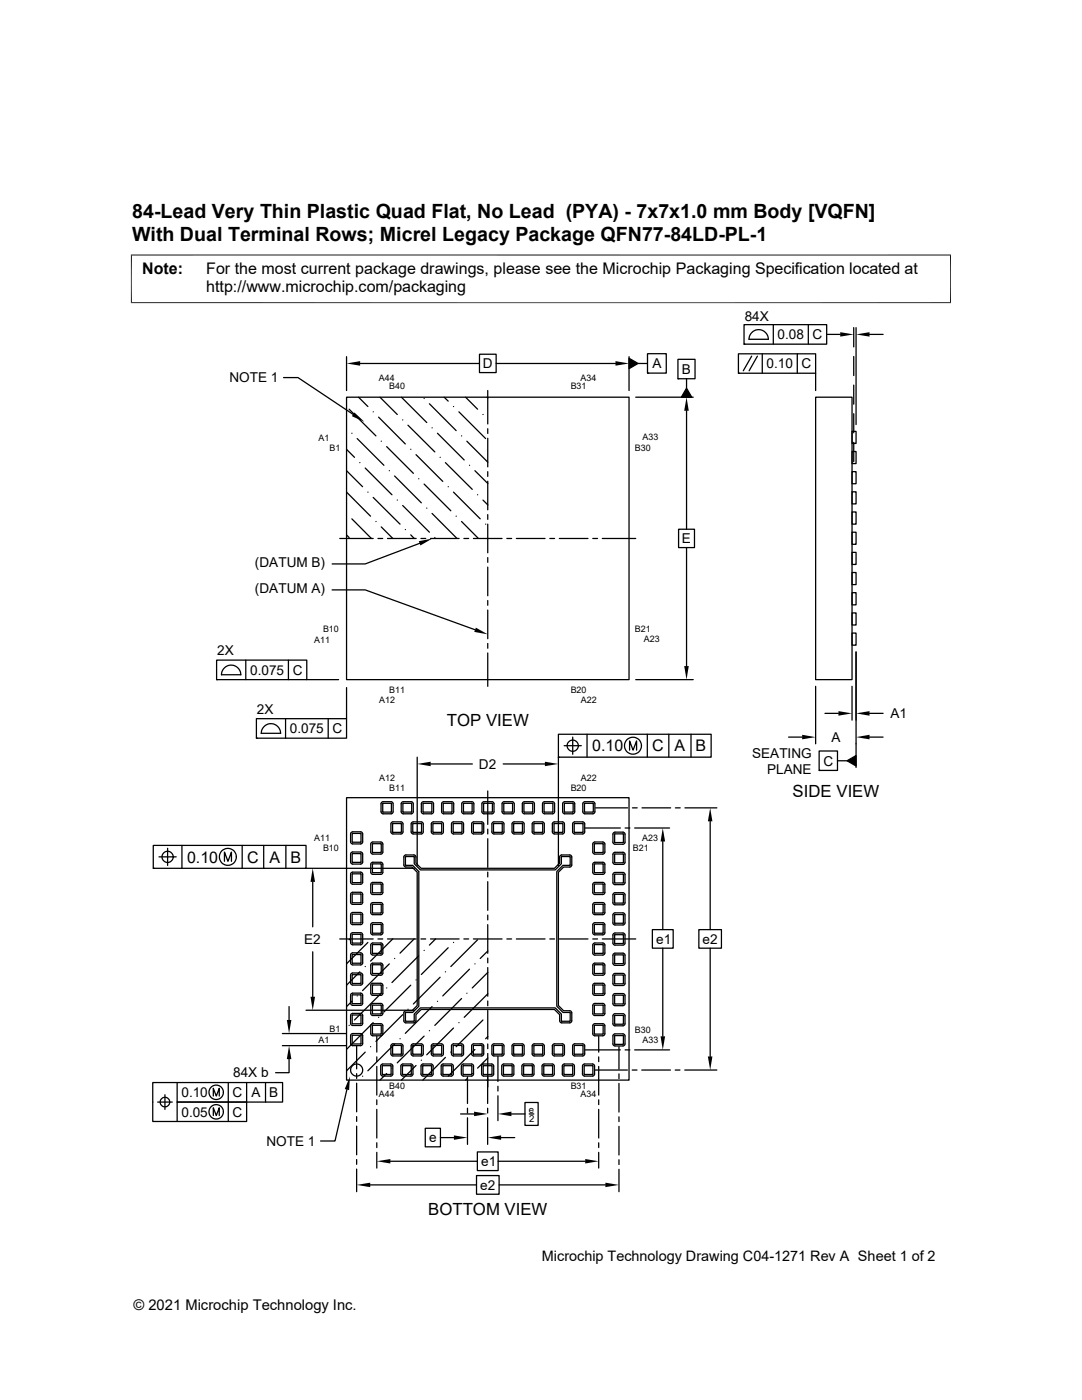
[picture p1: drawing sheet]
<svg xmlns="http://www.w3.org/2000/svg" width="216mm" height="279mm" viewBox="0 0 216 279" stroke-linecap="round" stroke-linejoin="round" font-family="sans-serif">
<g fill="none" stroke="#000" stroke-width=".25">
<path d="M56.6 75.4h2.9l11 7.3M69.2 71.2v6.7M69.2 79.3h56.3v56.3h-56.3zM71.5 79.3l1.9 1.8M71.9 72.5h23.8M75.8 79.3l3.5 3.4M80.1 79.3l5.1 5M84.6 79.5h.1M88.6 79.3l.8 .8M92.9 79.3l2.4 2.4M95.7 70.7h3.3v3.7h-3.3zM97.2 79.3l.1 .1"/>
<path d="M97.3 77.9v6.7M99 72.5h23.8M125.5 71.5l1.8 1-1.8 1.1zM125.5 71.2v6.7M126.9 79.3h11.4M127.3 72.5h1.9M129.2 70.6h3.7v3.9h-3.7zM129.2 74.5h.1M135.3 71.7h3.4v3.9h-3.4zM135.3 75.6h.1M137 77.5l1 1.8h-2zM137 75.6v1.9"/>
<path d="M147.3 70.6h15.5v3.9h-15.5zM147.3 74.5h.1M148.5 64.8h16.5v3.9h-16.5zM148.5 68.7h.1M150 71.1l-1.7 2.9M151.1 71.1l-1.6 2.9M152.1 70.6v3.9M153.3 67.7a1.93 1.93 0 0 0-1.9-1.9 1.93 1.93 0 0 0-1.9 1.9h3.8M154.3 64.8v3.9M159.1 70.6v3.9M161.3 64.8v3.9M162.8 74.5v3.4"/>
<path d="M162.8 79.3h7.2v56.3h-7.2zM165 66.7h2.7M170.3 65.4v3.8M170.3 71.1v3.9M170.3 76.9v3.8M170.8 65.4v19.3M173.5 66.7h2.7M69.2 98.2l4.7 4.8M69.2 93.9l3.1 3.2M69.2 89.7l1.5 1.6M69.7 81.7l5.3 5.3M70.2 86.5h.1"/>
<path d="M71.3 87.5l5.3 5.4M71.8 92.3h.1M72.9 93.4l5.3 5.3M73.4 98.2h.1M74.5 99.3l5.3 5.3M74.5 82.2h.1M75.5 83.2l5.4 5.4M76.1 88.1h.1M77.2 89.1l5.3 5.4M77.7 93.9h.1M78.7 95l5.4 5.4M79.3 99.8h.1"/>
<path d="M80.3 83.8h.1M81.4 84.9l5.4 5.3M82 89.7h.1M83 90.7l5.3 5.4M83.5 95.5h.1M84.6 96.6l5.4 5.3M85.7 80.6l5.3 5.3M86.2 85.4h.1M87.3 86.5l5.3 5.3M87.8 91.3h.1M88.9 92.3l5.3 5.4M89.4 97.1h.1"/>
<path d="M90.5 98.2l5.3 5.3M90.5 81.1h.1M91.6 82.2l5.3 5.3M92.1 87h.1M93.2 88.1l4.1 4.1M93.7 92.9h.1M94.8 93.9l2.5 2.6M95.3 98.7h.1M96.4 82.7h.1M96.4 99.8l.9 1M97.3 85.6v.9M97.3 87.5v5.7"/>
<path d="M97.3 94.1v1M97.3 96v5.7M137 82v23.6M170 98.1h.8v2.5h-.8zM170 94.1h.8v2.4h-.8zM170 90.1h.8v2.4h-.8zM170 86.1h.8v2.4h-.8zM170.3 82.6v3.8M170.3 88.3v3.8M66.3 117.7h6.6l21.9 8M67.8 107.5h6.7M69.2 106.8l.5 .5"/>
<path d="M70.2 103.5l3.9 4M75 104.1h.1M75.4 107.5h1M76.1 105.2l2.3 2.3M77.3 107.5h5.7M80.3 100.9l5.4 5.3M80.9 105.7h.1M82 106.7l.7 .8M83.7 108.4l-10.8 4.1h-6.6M84 107.5h.9M85.2 101.4h.1M85.9 107.5h5.7"/>
<path d="M86.2 102.5l5 5M86.8 107.3h.1M91 103h.1M92.1 104.1l3.4 3.4M92.6 107.5h.9M94.5 107.5h5.7M96.9 104.6h.1M97.3 102.7v1M97.3 104.6v5.7M97.3 111.3v.9M97.3 113.2v5.7M97.3 119.8v1"/>
<path d="M101.1 107.5h1M103 107.5h5.8M109.7 107.5h1M111.6 107.5h5.7M118.3 107.5h.9M120.2 107.5h6.7M135.4 105.6h3.2v3.7h-3.2zM137 109.3v23.6M170 118.3h.8v2.4h-.8zM170 114.3h.8v2.4h-.8zM170 110.2h.8v2.4h-.8zM170 106.2h.8v2.4h-.8z"/>
<path d="M170 102.2h.8v2.4h-.8zM43.2 131.7h18v3.9h-18zM43.2 135.6h.1M48 134.7a1.93 1.93 0 0 0-1.9-2 1.93 1.93 0 0 0-1.9 2h3.9M49 131.7v3.9M57.6 131.7v3.9M61.2 135.6h6.4M69.2 137.2v6.2M97.3 121.8v5.7M97.3 128.4v1M97.3 130.3v6.7M126.9 135.6h11.4"/>
<path d="M162.8 137v11.4M170 137v6.7M170 126.3h.8v2.5h-.8zM170 122.3h.8v2.4h-.8zM170.8 130.1v23.1M51.2 143.4h18v3.9h-18zM51.2 147.3h.1M56 146.3a1.93 1.93 0 0 0-1.9-1.9 1.93 1.93 0 0 0-2 1.9h3.9M57 143.4v3.9M65.5 143.4v3.9M69.2 159.2h56.3v56.4h-56.3zM83.2 151.1v21.6"/>
<path d="M85.9 152.5h8.4M97.3 157.9v6.6M100.4 152.5h8.3M111.4 146.5h30.5v4.6h-30.5zM111.4 151.1h.1M111.4 151.1v21.6M112.6 148.8h3.4M114.3 147.1v3.4M117.1 146.5v4.6M125.6 149.7v-1.8l.7 1.8 .7-1.8v1.8M129.2 146.5v4.6M133.5 146.5v4.6"/>
<path d="M137.9 146.5v4.6M157.4 147.1h2.7M163.4 149.9h3.7v3.9h-3.7zM163.4 153.8h.1M164.6 142.4h2.7M167.1 151.8h1.9M169 151.8l1.8-1v2.1zM173.5 142.4h2.7M173.5 147.1h2.7M30.6 168.7h30.5v4.6h-30.5zM30.6 173.3h.1M31.7 171h3.5"/>
<path d="M33.4 169.3v3.4M36.3 168.7v4.6M44.8 171.9v-1.8l.7 1.8 .7-1.8v1.8M48.3 168.7v4.6M52.6 168.7v4.6M57 168.7v4.6M61.1 173.3h21.6M62.4 176v9M70 166.2l.4-.2 1.8 .1 .2 .3v1.6l-.2 .3-.2 .1h-1.6l-.3-.1-.1-.3zM70 170.2l.4-.2 1.8 .1 .2 .3v1.6l-.2 .3-.2 .1h-1.6l-.3-.1-.1-.3zM70 174.2l.4-.1h1.8l.2 .4v1.6l-.2 .2-.2 .2h-1.6l-.3-.2-.1-.2zM70 178.3l.4-.2h1.8l.2 .4v1.6l-.2 .3-.2 .1h-1.6l-.3-.1-.1-.3z"/>
<path d="M70.3 170.4h1.7v1.7h-1.7zM70.3 174.4h1.7v1.7h-1.7zM70.4 166.3h1.6M72 166.3v1.7l-1.7 .1 .1-1.8M74 168.2l.4-.2 1.8 .1 .2 .3v1.7l-.1 .2-.3 .2h-1.6l-.3-.2-.1-.2zM74 172.3l.4-.2h1.8l.2 .4v1.6l-.1 .3-.3 .1h-1.6l-.3-.1-.1-.3zM74 176.3l.4-.2 1.8 .1 .2 .3v1.6l-.1 .3-.3 .1h-1.6l-.3-.1-.1-.3zM74.3 172.5l1.7-.1 .1 1.7-1.7 .1zM74.3 176.5l1.7-.1 .1 1.7-1.7 .1zM74.4 170.1h1.6M76 170.1l.1-1.7h-1.7v1.7M76.1 160.2l.3-.2 1.9 .1 .1 .3v1.6l-.1 .3-.3 .1h-1.6l-.2-.1-.2-.3z"/>
<path d="M76.4 160.4l1.7-.1v1.7l-1.7 .1zM78.1 164.2l.3-.2 1.8 .1 .2 .3v1.6l-.1 .3-.3 .1h-1.6l-.3-.1-.1-.3zM80.1 164.4h-1.7l-.1 1.7 1.8-.1M80.1 164.4v1.6M80.1 160.2l.4-.2 1.8 .1 .2 .3v1.6l-.2 .3-.2 .1h-1.6l-.3-.1-.1-.3zM80.6 170.8l.4-.2 1.8 .1 .2 .3v1.3l1 1h26.6l1.1-1v-1.3l.1-.2 .3-.2 1.8 .1 .2 .3-.1 1.8-.3 .2h-1.2l-1.1 1.1v26.6l1.1 1h1.2l.3 .1 .1 .3v1.6l-.1 .3-.3 .1h-1.8l-.2-.4v-1.2l-1.1-1h-26.6l-1 1v1.2l-.2 .4h-1.8l-.3-.1-.1-.3v-1.8l.4-.2h1.2l1-1v-26.6l-1-1.1h-1.2l-.3-.1-.1-.3zM82.1 164.2l.3-.2 1.9 .1 .2 .3v1.6l-.2 .3-.2 .1h-1.7l-.2-.1-.2-.3zM82.1 160.4h-1.7v1.7l1.7-.1M82.1 160.4v1.6M82.4 164.4h1.7v1.7h-1.7zM84.1 160.2l.4-.2 1.8 .1 .2 .3v1.6l-.1 .3-.3 .1h-1.6l-.3-.1-.1-.3zM84.4 160.4l1.7-.1 .1 1.7-1.7 .1z"/>
<path d="M86.1 164.2l.4-.2 1.8 .1 .2 .3v1.6l-.2 .3-.2 .1h-1.6l-.3-.1-.1-.3zM86.4 164.4h1.7v1.7h-1.7zM88.2 160.2l.3-.2 1.8 .1 .2 .3v1.6l-.1 .3-.3 .1h-1.6l-.3-.1-.1-.3zM88.5 160.4l1.6-.1 .1 1.7-1.7 .1zM90.1 164.2l.4-.2 1.8 .1 .2 .3v1.6l-.1 .3-.3 .1h-1.6l-.3-.1-.1-.3zM92.2 164.4h-1.7l-.1 1.7 1.8-.1M92.2 164.4v1.6M92.2 160.2l.3-.2 1.9 .1 .2 .3v1.6l-.2 .3-.3 .1h-1.6l-.2-.1-.2-.3zM92.5 160.4l1.7-.1v1.7l-1.7 .1zM94.2 164.2l.3-.2 1.8 .1 .2 .3v1.6l-.1 .3-.3 .1h-1.6l-.3-.1-.1-.3zM96.2 164.4h-1.8l.1 1.7 1.7-.1M96.2 164.4v1.6"/>
<path d="M96.2 160.2l.4-.2 1.8 .1 .2 .3v1.6l-.2 .3-.2 .1h-1.6l-.3-.1-.1-.3zM97.3 165.5v.9M97.3 167.4v5.7M97.3 174.1v.9M97.3 176v5.7M98.2 164.2l.4-.2 1.8 .1 .2 .3v1.6l-.2 .3-.2 .1h-1.6l-.3-.1-.2-.3zM98.2 160.4h-1.7v1.7l1.7-.1M98.3 160.4v1.6M98.5 164.4h1.7v1.7h-1.7zM100.2 160.2l.4-.2 1.8 .1 .2 .3v1.6l-.1 .3-.3 .1h-1.6l-.3-.1-.1-.3zM100.5 160.4l1.7-.1 .1 1.7-1.7 .1zM102.2 164.2l.4-.2 1.8 .1 .2 .3v1.6l-.1 .3-.3 .1h-1.6l-.3-.1-.1-.3z"/>
<path d="M102.5 164.4h1.7v1.7h-1.6zM104.3 160.2l.3-.2 1.8 .1 .2 .3v1.6l-.1 .3-.3 .1h-1.6l-.2-.1-.2-.3zM104.6 160.4l1.7-.1v1.7l-1.7 .1zM106.3 164.2l.3-.2 1.8 .1 .2 .3v1.6l-.1 .3-.3 .1h-1.6l-.3-.1-.1-.3zM108.3 164.4h-1.7l-.1 1.7 1.8-.1M108.3 164.4v1.6M108.3 160.2l.3-.2 1.9 .1 .2 .3v1.6l-.2 .3-.2 .1h-1.7l-.2-.1-.2-.3zM108.6 160.4v1.6M108.6 160.4l1.7-.1v1.7h-1.7M110.3 164.2l.3-.2 1.8 .1 .2 .3v1.6l-.1 .3-.3 .1h-1.6l-.3-.1-.1-.3zM110.6 164.4h1.6l.1 1.7h-1.7zM112.3 160.2l.4-.2 1.8 .1 .2 .3v1.6l-.1 .3-.3 .1h-1.6l-.3-.1-.1-.3z"/>
<path d="M113.7 171h-1.6l-.1 1.4-1.2 1.2h-26.9l-1.2-1.2-.1-1.5-1.7 .1v1.7h1.4l1.3 1.2v26.9l-1.3 1.3h-1.4l.1 1.7M113.7 172.6l-1.4 .1-1.2 1.2v26.9l1.2 1.3h1.4M113.8 171v1.6M114.3 164.2l.4-.2 1.8 .1 .2 .3v1.6l-.2 .3-.2 .1h-1.6l-.3-.1-.1-.3zM114.3 160.4h-1.7v1.7l1.7-.1M114.4 160.4v1.6M114.6 164.4h1.7v1.7h-1.7zM116.4 160.2l.3-.2 1.8 .1 .2 .3v1.6l-.1 .3-.3 .1h-1.6l-.3-.1-.1-.3zM116.6 160.4l1.7-.1 .1 1.7-1.7 .1zM116.8 165.2h7M118.3 176.3l.4-.2h1.6l.3 .1 .1 .3-.1 1.8-.3 .2h-1.6l-.3-.1-.1-.3zM118.3 172.3l.4-.2h1.6l.3 .1 .1 .3-.1 1.8-.3 .2h-1.6l-.3-.1-.1-.3z"/>
<path d="M118.3 168.2l.4-.2h1.6l.3 .2 .1 .2-.1 1.9-.3 .2h-1.6l-.3-.2-.1-.2zM118.6 168.4v1.7M118.6 172.5v1.6M118.6 176.5v1.6M118.6 170.1h.1M118.6 176.5l1.7-.1 .1 1.7h-1.8M118.6 172.5l1.7-.1 .1 1.7h-1.8M118.6 168.4h1.8l-.1 1.7M118.7 170.1h1.6M118.9 161.2h6.3M122.4 178.4l.3-.2h1.6l.3 .1 .1 .3v1.8l-.4 .2h-1.6l-.3-.2-.1-.2zM122.4 174.3l.3-.2h1.6l.3 .1 .1 .3v1.9l-.4 .2h-1.6l-.3-.2-.1-.3z"/>
<path d="M122.4 170.3l.3-.2h1.6l.3 .1 .1 .3v1.8l-.4 .2h-1.6l-.3-.1-.1-.3zM122.4 166.3l.3-.2h1.6l.3 .1 .1 .3v1.8l-.4 .2h-1.6l-.3-.1-.1-.3zM122.7 172.2h1.6M124.4 178.6l-1.7-.1-.1 1.7h1.8M124.4 174.5h-1.8l.1 1.7 1.7-.1M124.4 170.5h-1.8l.1 1.7M124.4 166.5h-1.8l.1 1.6h1.7M124.4 172.1l-.1 .1M124.4 166.5v1.6M124.4 170.5v1.6M124.4 174.5v1.6M124.4 178.6v1.6"/>
<path d="M124.7 165.2h1M126.2 161.2h.9M126.6 165.2h7M128.1 161.2h5.7M132.2 167.9v17.6M134.8 161.2h.9M136.7 161.2h6.3M141.7 163.9v21.6M62.4 189.9v9M67.8 187.4h6.7M69.8 187.4l-.1 .2M70 186.3l.4-.2 1.8 .1 .2 .3v1.7l-.2 .2-.2 .2h-1.6l-.3-.2-.1-.2z"/>
<path d="M70 190.4l.4-.2h1.8l.2 .4v1.6l-.2 .2-.2 .2h-1.6l-.3-.2-.1-.2zM70 194.4l.4-.2h1.8l.2 .4v1.6l-.2 .3-.2 .1h-1.6l-.3-.1-.1-.3zM70 198.4l.4-.2 1.8 .1 .2 .3v1.6l-.2 .3-.2 .1h-1.6l-.3-.1-.1-.3zM70.2 199.8l-1 1.1M70.3 186.5h1.7v1.7h-1.7zM70.3 190.5h1.7v1.7h-1.7zM70.3 198.6l1.7-.1v1.8h-1.7zM70.4 196.3l-.1-1.7 1.7-.1v1.8M70.4 180.2h1.6M70.4 196.3h1.6M70.4 182.1l-.4 .3v1.7l.1 .3 .3 .1h1.6l.3-.2 .1-1.8-.1-.2-.3-.2M70.4 182.1h1.6"/>
<path d="M70.4 182.4h1.6M71.3 198.8h.1M71.8 194l-2.6 2.6M72 182.5v1.6l-1.7 .1 .1-1.7M72 180.1v-1.6l-1.7-.1 .1 1.7M72.9 192.9h.1M73.4 188.1l-4.2 4.2M74 180.3l.4-.2 1.8 .1 .2 .3v1.6l-.1 .3-.3 .1h-1.6l-.3-.1-.1-.3zM74 184.3l.4-.2 1.8 .1 .2 .4v1.6l-.1 .2-.3 .2h-1.6l-.3-.2-.1-.2zM74 188.4l.4-.2 1.8 .1 .2 .3v1.6l-.1 .3-.3 .1h-1.6l-.3-.1-.1-.3zM74 192.4l.4-.2 1.8 .1 .2 .3v1.6l-.1 .3-.3 .1h-1.6l-.3-.1-.1-.3zM74 196.4l.4-.2 1.8 .1 .2 .3v1.6l-.1 .3-.3 .1h-1.6l-.3-.1-.1-.3z"/>
<path d="M74.4 198.3h1.6M74.4 186.2h1.6M74.4 182.2h1.6M74.4 188.5l1.7 .1-.1 1.7-1.7-.1zM74.4 192.5l1.7 .1-.1 1.7-1.7-.1zM74.4 182.2l-.1-1.7h1.7v1.7M75.4 187.4h1M76 186.2l.1-1.7h-1.7v1.7M76.1 198.2l-.1 .1M76.1 198.2l-5.4 5.4M76.1 198.2l-.1-1.6h-1.6v1.7M77.2 197.2h.1"/>
<path d="M77.3 187.4h5.7M77.7 192.4l-5.4 5.3M78.4 187.4l-4.5 4.4M78.7 191.3h.1M82 196.6l-5.4 5.4M82.7 187.4l-2.9 2.8M83 195.6h.1M83.5 190.8l-5.3 5.3M84 187.4h.9M84.6 189.7h.1M85.9 187.4h5.7M86.9 187.4l-1.2 1.2"/>
<path d="M87.3 199.8h.1M87.8 195l-5.3 5.4M88.9 194h.1M89.4 189.1l-5.3 5.4M90.5 188.1h.1M92.1 199.3l-5.3 5.3M92.6 187.4h.9M93.2 198.2h.1M93.7 193.4l-5.4 5.4M94.5 187.4h5.7M94.8 192.4h.1M95.3 187.6l-5.3 5.3"/>
<path d="M97.3 182.6v1M97.3 184.5v5.7M97.3 191.2v1M97.3 193.1v5.7M97.3 199.8v.9M97.3 194.1l-3.1 3.1M97.3 189.8l-1.5 1.5M97.3 198.3l-4.7 4.7M101.1 187.4h1M103 187.4h5.8M109.7 187.4h1M111.6 187.4h5.7"/>
<path d="M118.3 187.4h.9M118.3 196.4l.4-.2h1.6l.3 .2 .1 .2-.1 1.9-.3 .1h-1.6l-.3-.1-.1-.3zM118.3 192.4l.4-.2h1.6l.3 .1 .1 .3-.1 1.8-.3 .2h-1.6l-.3-.1-.1-.3zM118.3 188.4l.4-.2h1.6l.3 .1 .1 .3-.1 1.8-.3 .2h-1.6l-.3-.1-.1-.3zM118.3 184.3l.4-.2 1.6 .1 .3 .1 .1 .3-.1 1.8-.3 .2h-1.6l-.3-.2-.1-.2zM118.3 180.3l.4-.2h1.6l.3 .2 .1 .2-.1 1.9-.3 .1h-1.6l-.3-.1-.1-.3zM118.6 180.5v1.6M118.6 184.6v1.6M118.6 188.6v1.6M118.6 192.6v1.6M118.6 196.6v1.6M118.6 198.2l.1 .1"/>
<path d="M118.6 186.2h.1M118.6 182.1l.1 .1M118.6 196.6h1.8l-.1 1.7M118.6 192.6h1.7l.1 1.6h-1.8M118.6 188.6l1.7-.1 .1 1.7h-1.8M118.6 184.6l1.8-.1-.1 1.7M118.6 180.5h1.8l-.1 1.7M118.7 198.3h1.6M118.7 186.2h1.6M118.7 182.2h1.6M120.2 187.4h6.7M122.4 198.5l.3-.2h1.6l.3 .1 .1 .3v1.8l-.4 .2h-1.6l-.3-.1-.1-.3z"/>
<path d="M122.4 194.5l.3-.2h1.6l.3 .1 .1 .3v1.8l-.4 .2h-1.6l-.3-.1-.1-.3zM122.4 190.4l.3-.2h1.6l.3 .2 .1 .2v1.8l-.4 .3-1.6-.1-.3-.1-.1-.3zM122.4 186.4l.3-.2h1.6l.3 .1 .1 .3v1.8l-.4 .2h-1.6l-.3-.1-.1-.3zM122.4 182.4l.3-.2h1.6l.3 .1 .1 .3v1.8l-.4 .2h-1.6l-.3-.1-.1-.3zM122.7 188.3h1.6M122.7 198.6l-.1 1.7h1.8M122.7 198.6h1.6M124.3 198.6l.1 .1M124.4 194.7l-1.8-.1 .1 1.7h1.7M124.4 190.6h-1.8l.1 1.7 1.7-.1M124.4 186.6h-1.8l.1 1.7M124.4 182.6l-1.7-.1-.1 1.7h1.8"/>
<path d="M124.4 188.2l-.1 .1M124.4 182.6v1.6M124.4 186.6v1.6M124.4 190.6v1.6M124.4 194.7v1.6M124.4 198.7v1.6M130.2 185.5h4.1v3.7h-4.1zM132.2 189.2v17.6M139.4 185.5h4.6v3.7h-4.6zM141.7 189.2v21.6M31.5 219.9h2.9M32.9 218.5v2.9"/>
<path d="M35.3 216v3.9h13.9v3.9h-18.7v-7.8h25.9v3.9h-21.1v3.9M42.6 218.7v-1.5l.6 1.5 .6-1.5v1.5M45.6 216v7.8M49.2 216v3.9M53 216v3.9M56.3 206.3h12.7M56.3 208.7h12.7M57.7 211.4v2.7h-2.7M57.7 200.9v2.7M61.1 201.6h21.6M69.2 217.4l-2.4 10.3h-2.8M69.7 204.6h.1"/>
<path d="M70 202.4l.4-.2 1.8 .1 .2 .3v1.7l-.2 .2-.2 .2h-1.6l-.3-.2-.1-.2zM70 206.5l.4-.2h1.8l.2 .4v1.6l-.2 .3-.2 .1h-1.6l-.3-.1-.1-.3zM70.3 202.6h1.7v1.7h-1.7zM70.3 206.7l1.7-.1v1.7h-1.7zM71.2 208.8v4.5M71.2 214.3v.9M71.2 216.2v5.7M72.3 214.8h.1M72.9 210l-3.7 3.7M73.9 208.9h.1M74 200.4l.4-.1h1.8l.2 .4v1.6l-.1 .2-.3 .2h-1.6l-.3-.2-.1-.2zM74 204.5l.4-.2 1.8 .1 .2 .3v1.6l-.1 .3-.3 .1h-1.6l-.3-.1-.1-.3z"/>
<path d="M74.3 200.6h1.7l.1 1.7h-1.7zM74.3 204.7l1.7-.1 .1 1.7-1.7 .1zM74.5 204.1l-5.3 5.3M75.2 206.8v3.2M75.2 210.9v1M75.2 212.8v5.7M75.2 219.5v1M75.5 203h.1M76 212.5l.4-.2 1.8 .1 .2 .3v1.7l-.1 .2-.3 .2h-1.6l-.3-.2-.1-.2zM76.3 212.7v1.7M76.3 212.7h1.7v1.7M76.3 214.4h.1"/>
<path d="M76.4 214.4h1.6M77.2 214.2l-1.4 1.4M78.1 208.5l.3-.2 1.8 .1 .2 .3v1.6l-.1 .3-.3 .1h-1.6l-.3-.1-.1-.3zM78.2 213.2h.1M78.4 208.7l-.1 1.7 1.8-.1M78.4 208.6h1.6M78.7 208.4l-5.3 5.3M79.8 207.3h.1M80 208.7h.1M80.1 212.5l.3-.2 1.8 .1 .2 .3v1.7l-.1 .2-.3 .2h-1.6l-.3-.2-.1-.2zM80.1 208.7v1.6M80.3 202.5l-5.3 5.3"/>
<path d="M80.4 214.4l-.1-1.7h1.7v1.7M80.4 214.4h1.6M81 203.8h1.6M81.4 201.4h.1M82.1 208.5l.3-.2 1.9 .1 .2 .3v1.6l-.2 .3-.2 .1h-1.7l-.2-.1-.2-.3zM82.4 208.7v1.7h1.7v-1.7M82.4 208.6h1.7M82.6 203.8l.1-1.4 1.2-1.3h26.9l1.2 1.3 .1 1.4M83 212.6l-2.9 3M84.1 211.6h.1M84.1 212.5l.3-.2 1.8 .1 .2 .3v1.7l-.1 .2-.3 .2h-1.6l-.3-.2-.1-.2zM84.4 214.4h1.6"/>
<path d="M84.4 214.4l-.1-1.7h1.7v1.7M84.6 206.8l-5.3 5.3M85.7 205.7h.1M86.1 208.5l.4-.2 1.8 .1 .2 .3v1.6l-.2 .3-.2 .1h-1.6l-.3-.1-.1-.3zM86.2 200.9l-5.3 5.3M86.5 208.7l-.1 1.7h1.7v-1.7M86.5 208.6h1.6M88.1 212.5l.3-.2 1.9 .1 .1 .3v1.7l-.1 .2-.3 .2h-1.6l-.2-.2-.2-.2zM88.4 214.4h1.6M88.9 211l-4.5 4.6M90 210h.1M90.1 212.7h-1.7v1.7"/>
<path d="M90.1 214.4h-.1M90.1 212.7v1.7M90.1 208.5l.4-.2 1.8 .1 .2 .3v1.6l-.1 .3-.3 .1h-1.6l-.3-.1-.1-.3zM90.5 205.2l-5.3 5.3M90.5 208.7l-.1 1.7 1.8-.1M90.5 208.6h1.6M91.6 204.1h.1M92.1 212.7v1.7M92.1 212.7l.1-.2 .3-.2 1.8 .1 .2 .3v1.7l-.2 .3-.2 .1-1.7-.1-.3-.3M92.1 208.7h.1M92.2 208.7v1.6M92.4 212.7v1.7"/>
<path d="M92.4 214.4h.1M92.4 212.7h1.7v1.7M92.5 214.4h1.6M93.2 215.3l-.3 .3M93.3 214.9v5.3M94.2 208.5l.3-.2 1.8 .1 .2 .3v1.6l-.1 .3-.3 .1h-1.6l-.3-.1-.1-.3zM94.2 214.2h.1M94.5 208.7l-.1 1.7 1.8-.1M94.5 208.6h1.6M94.8 209.4l-5.4 5.4M95.8 208.4h.1M96.1 208.7h.1"/>
<path d="M96.2 212.5l.3-.2 1.8 .1 .2 .3v1.7l-.1 .2-.3 .2h-1.6l-.3-.2-.1-.2zM96.2 208.7v1.6M96.4 203.6l-5.4 5.3M96.5 214.4l-.1-1.7h1.7v1.7M96.5 214.4h1.6M97.3 201.7v5.7M97.3 208.3v1M97.3 210.2v10M97.3 215.4l-.1 .2M97.3 206.9l-.4 .4M97.3 211.1l-2 2.1M98.2 208.5l.4-.2 1.8 .1 .2 .3v1.6l-.2 .3-.2 .1h-1.6l-.3-.1-.2-.3z"/>
<path d="M98.6 208.7l-.1 1.7h1.7v-1.7M98.6 208.6h1.6M99.4 210.9v4.9M99.4 216.8v.9M99.4 218.7v4.9M100.2 212.5l.3-.2 1.8 .1 .2 .3v1.7l-.1 .2-.3 .2h-1.6l-.3-.2-.1-.2zM100.5 214.4h1.6M100.5 214.4v-1.7h1.7l-.1 1.7M102.2 208.5l.4-.2 1.8 .1 .2 .3v1.6l-.1 .3-.3 .1h-1.6l-.3-.1-.1-.3zM102.6 208.7v1.7h1.6v-1.7M102.6 208.6h1.6M104.2 212.5l.3-.2 1.9 .1 .2 .3v1.7l-.2 .2-.2 .2h-1.7l-.2-.2-.2-.2z"/>
<path d="M104.5 214.4h1.7M106.2 212.7h-1.7v1.7M106.2 214.4h.1M106.2 212.7v1.7M106.3 208.5l.3-.2 1.8 .1 .2 .3v1.6l-.1 .3-.3 .1h-1.6l-.3-.1-.1-.3zM106.6 208.7l-.1 1.7 1.8-.1M106.6 208.6h1.6M108.2 208.7h.1M108.2 212.5l.4-.2 1.8 .1 .2 .3v1.7l-.1 .2-.3 .2h-1.6l-.3-.2-.1-.2zM108.3 208.7v1.6M108.6 214.4h1.6M108.6 214.4l-.1-1.7h1.7v1.7"/>
<path d="M110.3 208.5l.3-.2 1.8 .1 .2 .3v1.6l-.1 .3-.3 .1h-1.6l-.3-.1-.1-.3zM110.6 208.7v1.7h1.7l-.1-1.7M110.6 208.6h1.6M112.1 203.8h1.6M112.3 212.5l.3-.2 1.8 .1 .2 .3v1.7l-.1 .2-.3 .2h-1.6l-.3-.2-.1-.2zM112.6 214.4l-.1-1.7h1.7v1.7M112.6 214.4h1.6M113.7 203.7v.1M113.8 202.1v1.6M114.3 208.5l.4-.2 1.8 .1 .2 .3v1.6l-.2 .3-.2 .1h-1.6l-.3-.1-.1-.3zM114.7 208.7l-.1 1.7h1.7v-1.7M114.7 208.6h1.6"/>
<path d="M116.3 212.5l.3-.2 1.8 .1 .2 .3v1.7l-.1 .2-.3 .2h-1.6l-.2-.2-.2-.2zM116.6 214.4h1.6M116.6 214.4v-1.7h1.7l-.1 1.7M116.8 209.5h7M118.3 204.5l.4-.2h1.6l.3 .1 .1 .3-.1 1.8-.3 .2h-1.6l-.3-.1-.1-.3zM118.3 200.4l.4-.1h1.6l.3 .1 .1 .3-.1 1.8-.3 .2h-1.6l-.3-.2-.1-.2zM118.6 200.7v1.6M118.6 204.7v1.6M118.6 204.7l1.7-.1 .1 1.7h-1.8M118.6 200.7l1.7-.1 .1 1.7h-1.8M118.8 213.6h6.4M119.5 206.8v3.2"/>
<path d="M119.5 210.9v1M119.5 212.8v5.7M119.5 219.5v1M122.4 206.5l.3-.2h1.6l.3 .2 .1 .2v1.9l-.4 .1h-1.6l-.3-.1-.1-.3zM122.4 202.5l.3-.2h1.6l.3 .1 .1 .3v1.8l-.4 .2h-1.6l-.3-.1-.1-.3zM122.7 204.4h1.6M123.5 208.9v4.5M123.5 214.3v1M123.5 216.2v5.7M124.4 206.7h-1.8l.1 1.7 1.7-.1M124.4 202.7h-1.8l.1 1.7M124.4 204.3l-.1 .1"/>
<path d="M124.4 202.7v1.6M124.4 206.7v1.6M124.7 209.5h1M126.2 213.6h.9M126.6 209.5h7M128.1 213.6h5.7M134.7 213.6h1M136.6 213.6h6.4M42.6 222.6v-1.5l.6 1.5 .6-1.5v1.5M71.2 222.8v1M71.2 224.7v5.8M71.2 231.4v1"/>
<path d="M71.2 233.3v4.5M73.9 236.5h21.2M75.2 221.4v5.7M75.2 228.1v.9M75.2 230v3.1M77.9 231.8h17.3M84.9 225.2h3v3.7h-3zM87.9 227h2.7M91.9 222.3h2.7M93.3 221.2v.9M93.3 223.1v5.3M95.1 234.6h4.5v3.7h-4.5z"/>
<path d="M95.2 229.9h4.2v3.7h-4.2zM97.3 221.2v.9M97.3 223.1v5.3M99.4 231.8h17.4M99.6 236.5h21.2M100 227h2.7M102 222.3h2.8M104.8 220h2.6v4.6h-2.6zM105.6 222.3h.9M119.5 221.4v5.7M119.5 228.1v.9M119.5 230v3.1"/>
<path d="M123.5 222.9v.9M123.5 224.8v5.7M123.5 231.5v.9M123.5 233.4v4.4"/>
<circle cx="114.3" cy="148.8" r="1.12"/>
<circle cx="126.3" cy="148.8" r="1.69"/>
<circle cx="33.4" cy="171" r="1.12"/>
<circle cx="45.5" cy="171" r="1.69"/>
<circle cx="32.9" cy="219.9" r=".96"/>
<circle cx="43.1" cy="218" r="1.44"/>
<circle cx="71.2" cy="213.5" r="1.21"/>
<circle cx="43.1" cy="221.9" r="1.44"/>
</g>
<g fill="#000">
<path d="M69.2 72.5l2.7-.4v.9zM122.8 72.1l2.7 .4-2.7 .5zM125.5 71.5l1.8 1-1.8 1.1zM137 77.5l1 1.8h-2zM167.7 66.3l2.6 .4-2.6 .5zM170.8 66.7l2.7-.4v.9zM70.7 82.3l2 1.9-2.5-1.1zM137 79.3l.4 2.7h-.9zM83.6 108l2.7-.5-2.4 1.4zM95 125.3l2.3 1.3-2.7-.5zM136.5 132.9h.9l-.4 2.7zM83.2 152.5l2.7-.5v.9z"/>
<path d="M108.7 152l2.7 .5-2.7 .4zM160.1 146.6l2.7 .5-2.7 .5zM167.3 141.9l2.7 .5-2.7 .4zM169 151.8l1.8-1v2.1zM170.8 142.4l2.7-.5v.9zM170.8 147.1l2.7-.5v1zM62.4 173.3l.5 2.7h-.9zM132.2 165.2l.5 2.7h-.9zM141.7 161.2l.5 2.7h-1zM62 198.9h.9l-.5 2.7zM57.2 203.6h.9l-.4 2.7zM57.7 208.7l.4 2.7h-.9z"/>
<path d="M69.8 214.8l-.1 2.8-.9-.3zM131.8 206.8h.9l-.5 2.7zM141.2 210.8h1l-.5 2.8zM71.2 236.5l2.7-.5v.9zM75.2 231.8l2.7-.5v.9zM90.6 226.6l2.7 .4-2.7 .5zM94.6 221.8l2.7 .5-2.7 .5zM97.3 227l2.7-.4v.9zM99.4 222.3l2.6-.5v1zM116.8 231.3l2.7 .5-2.7 .4zM120.8 236l2.7 .5-2.7 .4z"/>
</g>
<path d="M26.1 50.9h163.7M26.2 50.8v9.7M189.7 50.8v9.7M26.1 60.4h163.7" fill="none" stroke="#000" stroke-width=".2"/>
<g font-size="3.9">
<text x="26.4" y="43.5">84-Lead Very Thin Plastic Quad Flat, No Lead (PYA) - 7x7x1.0 mm Body [VQFN]</text>
<text x="26.4" y="48.1">With Dual Terminal Rows; Micrel Legacy Package QFN77-84LD-PL-1</text>
</g>
<g font-size="3.3">
<text x="89.2" y="144.9">TOP VIEW</text>
<text x="158.1" y="159.1">SIDE VIEW</text>
<text x="85.4" y="242.4">BOTTOM VIEW</text>
</g>
<g font-size="3.2">
<text x="28.4" y="54.7">Note:</text>
<text x="41.1" y="58.3">http://www.microchip.com/packaging</text>
<text x="41.1" y="54.7">For the most current package drawings, please see the Microchip Packaging Specification located at</text>
<text x="118.2" y="150">0.10</text>
<text x="130.1" y="150">C</text>
<text x="134.6" y="150">A</text>
<text x="138.8" y="150">B</text>
<text x="37.3" y="172.1">0.10</text>
<text x="49.3" y="172.1">C</text>
<text x="53.8" y="172.1">A</text>
<text x="58" y="172.1">B</text>
</g>
<g font-size="2.9">
<text x="108.1" y="251.7">Microchip Technology Drawing C04-1271 Rev A Sheet 1 of 2</text>
<text x="26.6" y="261.3">© 2021 Microchip Technology Inc.</text>
</g>
<g font-size="2.7">
<text x="148.6" y="64.1">84X</text>
<text x="155.2" y="67.7">0.08</text>
<text x="162.1" y="67.7">C</text>
<text x="45.8" y="76.3">NOTE 1</text>
<text x="96.3" y="73.5">D</text>
<text x="130.2" y="73.5">A</text>
<text x="136.1" y="74.6">B</text>
<text x="153" y="73.5">0.10</text>
<text x="159.9" y="73.5">C</text>
<text x="50.8" y="113.2">(DATUM B)</text>
<text x="136" y="108.4">E</text>
<text x="50.8" y="118.4">(DATUM A)</text>
<text x="43.3" y="130.8">2X</text>
<text x="49.9" y="134.6">0.075</text>
<text x="58.4" y="134.7">C</text>
<text x="51.3" y="142.5">2X</text>
<text x="177.7" y="143.3">A1</text>
<text x="57.8" y="146.3">0.075</text>
<text x="66.3" y="146.3">C</text>
<text x="165.9" y="148.1">A</text>
<text x="95.6" y="153.4">D2</text>
<text x="150.1" y="151.2">SEATING</text>
<text x="153.1" y="154.4">PLANE</text>
<text x="164.3" y="152.8">C</text>
<text x="60.7" y="188.4">E2</text>
<text x="131" y="188.3">e1</text>
<text x="140.2" y="188.3">e2</text>
<text x="46.5" y="215">84X b</text>
<text x="36.2" y="219">0.10</text>
<text x="46.4" y="219">C</text>
<text x="50.2" y="219">A</text>
<text x="53.7" y="219">B</text>
<text x="36.2" y="222.9">0.05</text>
<text x="46.4" y="222.9">C</text>
<text x="85.6" y="228">e</text>
<text x="53.1" y="228.7">NOTE 1</text>
<text x="96" y="232.7">e1</text>
<text x="95.8" y="237.4">e2</text>
</g>
<g font-size="1.9">
<text x="105.5" y="222.1">e</text>
<text x="105.6" y="223.9">2</text>
</g>
<g font-size="1.8">
<text x="75.6" y="76.1">A44</text>
<text x="77.6" y="77.7">B40</text>
<text x="113.9" y="77.6">B31</text>
<text x="115.8" y="76.1">A34</text>
<text x="63.6" y="88">A1</text>
<text x="65.8" y="90">B1</text>
<text x="126.7" y="90">B30</text>
<text x="128.2" y="87.9">A33</text>
<text x="62.7" y="128.2">A11</text>
<text x="64.5" y="126.2">B10</text>
<text x="126.7" y="126.2">B21</text>
<text x="128.5" y="128.2">A23</text>
<text x="75.7" y="140.3">A12</text>
<text x="77.6" y="138.3">B11</text>
<text x="113.9" y="138.3">B20</text>
<text x="115.9" y="140.3">A22</text>
<text x="75.7" y="155.8">A12</text>
<text x="115.9" y="155.8">A22</text>
<text x="77.6" y="157.8">B11</text>
<text x="113.9" y="157.8">B20</text>
<text x="62.7" y="167.9">A11</text>
<text x="128.1" y="167.9">A23</text>
<text x="64.5" y="169.9">B10</text>
<text x="126.3" y="169.9">B21</text>
<text x="63.6" y="208.1">A1</text>
<text x="65.8" y="206">B1</text>
<text x="126.7" y="206.1">B30</text>
<text x="128.2" y="208.2">A33</text>
<text x="75.6" y="218.9">A44</text>
<text x="77.6" y="217.3">B40</text>
<text x="113.9" y="217.3">B31</text>
<text x="115.8" y="218.9">A34</text>
</g>
</svg>
